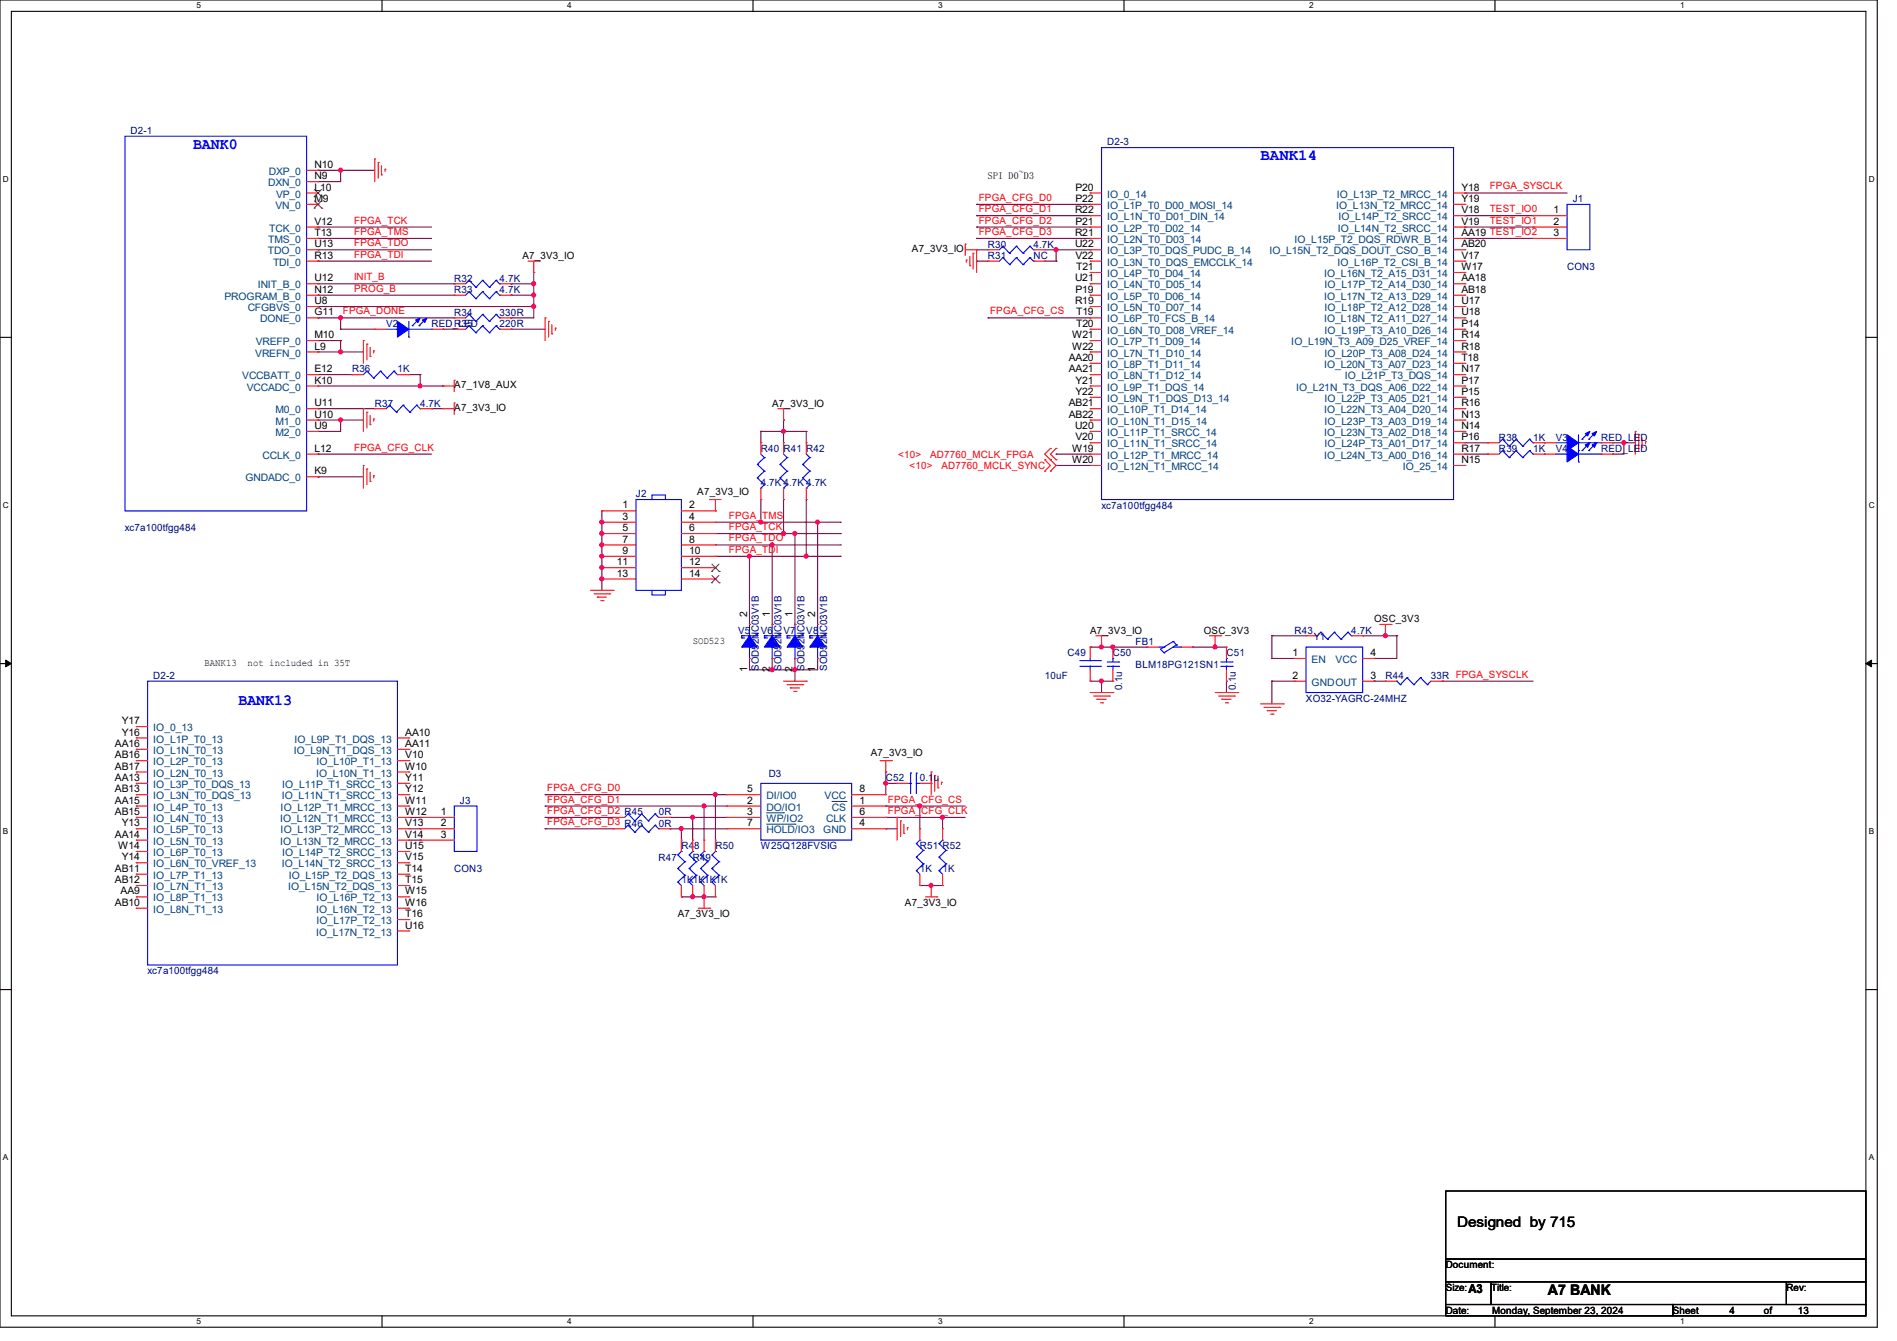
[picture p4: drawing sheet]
<svg xmlns="http://www.w3.org/2000/svg" width="297mm" height="210mm" viewBox="0 0 297 210" stroke-linecap="round" stroke-linejoin="round" font-family="sans-serif">
<path d="M0 0h293.9v207.9h-293.9zM1.8 1.8h290.3v204.3h-290.3z" fill="none" stroke="#000" stroke-width=".17"/>
<g fill="#fff">
<path d="M30.8 .2h.7v1.4h-.7z"/>
<path d="M30.8 206.2h.7v1.4h-.7z"/>
</g>
<path d="M59.8 0v1.8M59.8 206.1v1.8" fill="none" stroke="#000" stroke-width=".17"/>
<g fill="#fff">
<path d="M88.8 .2h.7v1.4h-.7z"/>
<path d="M88.8 206.2h.7v1.4h-.7z"/>
</g>
<path d="M117.9 0v1.8M117.9 206.1v1.8" fill="none" stroke="#000" stroke-width=".17"/>
<g fill="#fff">
<path d="M146.9 .2h.7v1.4h-.7z"/>
<path d="M146.9 206.2h.7v1.4h-.7z"/>
</g>
<path d="M176 0v1.8M176 206.1v1.8" fill="none" stroke="#000" stroke-width=".17"/>
<g fill="#fff">
<path d="M205 .2h.7v1.4h-.7z"/>
<path d="M205 206.2h.7v1.4h-.7z"/>
</g>
<path d="M234.1 0v1.8M234.1 206.1v1.8" fill="none" stroke="#000" stroke-width=".17"/>
<g fill="#fff">
<path d="M263.1 .2h.6v1.4h-.6z"/>
<path d="M263.1 206.2h.6v1.4h-.6z"/>
<path d="M.5 27.3h.9v1.4h-.9z"/>
<path d="M292.6 27.3h.9v1.4h-.9z"/>
<path d="M.5 78.4h.9v1.4h-.9z"/>
<path d="M292.6 78.4h.9v1.4h-.9z"/>
</g>
<path d="M0 52.8h1.8M292.1 52.8h1.8" fill="none" stroke="#000" stroke-width=".17"/>
<g fill="#fff">
<path d="M.5 129.5h.8v1.4h-.8z"/>
<path d="M292.6 129.5h.8v1.4h-.8z"/>
</g>
<path d="M0 103.9h1.8M292.1 103.9h1.8" fill="none" stroke="#000" stroke-width=".17"/>
<path d="M.9 103.4l.9 .5-.9 .5zM292.1 103.9l.9-.5v1z" fill="#000" stroke="#000" stroke-width=".16"/>
<g fill="#fff">
<path d="M.5 180.5h.8v1.4h-.8z"/>
<path d="M292.6 180.5h.8v1.4h-.8z"/>
</g>
<path d="M0 155h1.8M292.1 155h1.8M226.4 186.5h65.7v10.7h-65.7zM226.4 197.2h65.7v3.5h-65.7zM226.4 200.7h7.1v3.6h-7.1zM226.4 204.3h35.5v1.8h-35.5zM233.5 200.7h46.2v3.6h-46.2zM261.9 204.3h30.2v1.8h-30.2zM279.7 200.7h12.4v3.6h-12.4z" fill="none" stroke="#000" stroke-width=".17"/>
<g fill="none" stroke="#800040" stroke-width=".17">
<path d="M49.8 35.6h.1M49.8 37.3h.1M49.8 39.1h.1M49.8 26.7h.1M49.8 28.4h.1M49.8 35.6h17.8M49.8 37.3h17.8M49.8 39.1h17.8M49.8 26.7h8.9M53.3 26.7h.1M53.3 26.7v1.7h-3.5M152.9 39.1h.1"/>
<path d="M152.9 32h.1M152.9 33.8h.1M152.9 35.6h.1M152.9 37.3h.1M152.9 35.6h17.8M152.9 37.3h17.8M152.9 39.1h1.8M152.9 32h17.8M152.9 33.8h17.8M163.6 39.1h7.1M165.4 39.1h.1M165.4 39.1v1.8"/>
<path d="M170.7 39.1h.1M229.4 30.2h.1M229.4 33.8h.1M229.4 35.6h.1M229.4 37.3h.1M229.4 35.6h10.6M229.4 37.3h10.6M229.4 30.2h16M229.4 33.8h10.6M49.8 48h.1M49.8 49.8h.1M49.8 55.1h.1"/>
<path d="M49.8 53.3h.1M49.8 40.9h.1M49.8 46.2h.1M49.8 44.4h21.3M49.8 46.2h21.3M49.8 48h33.8M49.8 49.8h21.3M49.8 55.1h7.1M49.8 53.3h3.5M49.8 58.7h5.3M49.8 40.9h17.8M53.3 49.8h.1"/>
<path d="M53.3 51.6h.1M53.3 53.3h.1M53.3 55.1h.1M53.3 49.8v1.8M53.3 53.3v1.8M53.3 51.6h5.4M55.1 58.7h.1M64 58.7h1.8M65.8 58.7h.1M65.8 58.7v1.8M69.3 51.6h.1M69.3 51.6h1.8"/>
<path d="M71.1 44.4h.1M80 44.4h.1M80 46.2h.1M80 49.8h.1M80 51.6h.1M80 44.4h3.6M80 46.2h3.6M80 51.6h5.3M83.6 42.7h.1M83.6 44.4h.1M83.6 46.2h.1M83.6 48h.1"/>
<path d="M83.6 42.7v7.1h-3.6M152.9 40.9h.1M152.9 40.9h1.8M154.7 49.8h.1M154.7 49.8h16M163.6 40.9h1.8M165.4 40.9h.1M49.8 67.6h.1M49.8 65.8h.1M49.8 74.7h.1M49.8 71.1h.1M49.8 64h.1"/>
<path d="M49.8 64h8.9M49.8 60.5h19.5M49.8 65.8h7.1M49.8 74.7h7.1M49.8 71.1h17.8M53.3 65.8h.1M53.3 65.8v1.8h-3.5M65.8 60.5h.1M67.6 64h.1M67.6 64h1.7M69.3 60.5h.1M119.1 67.6h.1"/>
<path d="M119.1 67.6h7.1M119.1 67.6v1.7M119.1 78.2v3.6M122.7 67.6h.1M122.7 65.8h.1M122.7 65.8v3.5M122.7 78.2v5.4M126.2 67.6h.1M126.2 67.6v1.7M126.2 78.2v8.9M165.4 71.1h.1M165.4 72.9h.1"/>
<path d="M165.4 71.1h5.3M165.4 72.9h5.3M229.4 71.1h3.5M229.4 69.3h3.5M232.9 71.1h.1M232.9 69.3h.1M252.5 69.3h.1M252.5 71.1h.1M252.5 69.3h3.5M254.3 69.3h.1M254.3 69.3v1.8h-1.8M94.2 80h.1"/>
<path d="M94.2 81.8h.1M94.2 83.6h.1M94.2 85.3h.1M94.2 87.1h.1M94.2 88.9h.1M94.2 90.7h.1M94.2 80v12.5M112 87.1h19.6M112 83.6h19.6M112 81.8h19.6M112 85.3h19.6M117.3 87.1h.1"/>
<path d="M117.3 87.1v10.7M119.1 81.8h.1M120.9 85.3h.1M120.9 85.3v12.5M122.7 83.6h.1M124.5 83.6h.1M124.5 83.6v14.2M126.2 87.1h.1M128 81.8h.1M128 81.8v16M131.6 83.6h.1M131.6 81.8h.1"/>
<path d="M131.6 85.3h.1M131.6 87.1h.1M199.1 99.6h.1M199.1 99.6h5.4M199.1 99.6v3.5M213.4 99.6h.1M213.4 99.6h5.3M216.9 99.6h.1M218.7 99.6h.1M218.7 99.6v3.5h-3.6M117.3 103.1h.1M117.3 104.9h.1"/>
<path d="M117.3 103.1v1.8M120.9 103.1h.1M120.9 104.9h.1M120.9 103.1v1.8M124.5 103.1h.1M124.5 104.9h.1M124.5 103.1v3.6M128 103.1h.1M128 103.1v1.8h-10.7M170.7 106.7h.1M170.7 101.3h.1M170.7 106.7h3.5"/>
<path d="M170.7 101.3h8.9M172.5 101.3h.1M172.5 106.7h.1M172.5 106.7v1.8M174.2 101.3h.1M186.7 101.3h.1M186.7 101.3h5.3M190.2 101.3h.1M192 106.7h.1M192 106.7v1.8M199.1 103.1h.1M199.1 106.7h.1"/>
<path d="M199.1 106.7h3.6M199.1 106.7v3.5M199.1 103.1h3.6M215.1 106.7h.1M215.1 103.1h.1M215.1 106.7h1.8M225.8 106.7h.1M225.8 106.7h14.2M64 129.8h1.8M64 128h1.8M64 131.6h1.8M65.8 128h.1"/>
<path d="M65.8 129.8h.1M65.8 131.6h.1M85.3 128h.1M85.3 129.8h.1M85.3 124.5h.1M85.3 126.2h.1M85.3 129.8h10.7M85.3 128h10.7M85.3 124.5h28.5M85.3 126.2h28.5M104.9 129.8h.1M104.9 128h.1"/>
<path d="M104.9 129.8h8.9M104.9 128h8.9M106.7 129.8h.1M106.7 129.8v1.8M108.5 128h.1M108.5 128v3.6M110.2 126.2h.1M110.2 126.2v5.4M112 124.5h.1M112 124.5v7.1M138.7 120.9h.1M138.7 122.7h.1"/>
<path d="M138.7 128h.1M138.7 126.2h.1M138.7 129.8h.1M138.7 129.8h1.8M138.7 128h12.4M138.7 126.2h12.4M138.7 120.9v3.6M138.7 122.7h1.8M144 138.7h.1M144 126.2h.1M144 138.7h3.6M144 126.2v3.6"/>
<path d="M145.8 138.7h.1M147.6 128h.1M147.6 128v1.8M106.7 140.5h.1M106.7 140.5h5.3M108.5 140.5h.1M110.2 140.5h.1"/>
</g>
<g fill="#f0f" stroke="#f0f" stroke-width=".17">
<circle cx="83.5" cy="48" r=".32"/>
<circle cx="83.5" cy="44.4" r=".32"/>
<circle cx="83.5" cy="46.2" r=".32"/>
<circle cx="53.3" cy="65.8" r=".32"/>
<circle cx="53.3" cy="55.1" r=".32"/>
<circle cx="53.3" cy="49.8" r=".32"/>
<circle cx="65.8" cy="60.4" r=".32"/>
<circle cx="53.3" cy="26.6" r=".32"/>
<circle cx="117.3" cy="87.1" r=".32"/>
<circle cx="124.4" cy="83.5" r=".32"/>
<circle cx="128" cy="81.8" r=".32"/>
<circle cx="122.7" cy="67.5" r=".32"/>
<circle cx="122.7" cy="83.5" r=".32"/>
<circle cx="120.9" cy="85.3" r=".32"/>
<circle cx="119.1" cy="81.8" r=".32"/>
<circle cx="126.2" cy="87.1" r=".32"/>
<circle cx="94.2" cy="81.8" r=".32"/>
<circle cx="94.2" cy="85.3" r=".32"/>
<circle cx="94.2" cy="83.5" r=".32"/>
<circle cx="94.2" cy="88.9" r=".32"/>
<circle cx="94.2" cy="87.1" r=".32"/>
<circle cx="94.2" cy="90.7" r=".32"/>
<circle cx="124.4" cy="104.9" r=".32"/>
<circle cx="120.9" cy="104.9" r=".32"/>
<circle cx="106.7" cy="129.8" r=".32"/>
<circle cx="110.2" cy="140.4" r=".32"/>
<circle cx="147.6" cy="128" r=".32"/>
<circle cx="108.4" cy="140.4" r=".32"/>
<circle cx="112" cy="124.4" r=".32"/>
<circle cx="145.8" cy="138.7" r=".32"/>
<circle cx="108.4" cy="128" r=".32"/>
<circle cx="144" cy="126.2" r=".32"/>
<circle cx="138.7" cy="122.7" r=".32"/>
<circle cx="110.2" cy="126.2" r=".32"/>
<circle cx="172.4" cy="106.7" r=".32"/>
<circle cx="174.2" cy="101.3" r=".32"/>
<circle cx="172.4" cy="101.3" r=".32"/>
<circle cx="190.2" cy="101.3" r=".32"/>
<circle cx="216.9" cy="99.5" r=".32"/>
<circle cx="254.2" cy="69.3" r=".32"/>
<circle cx="165.3" cy="39.1" r=".32"/>
</g>
<g fill="none" stroke="#f00" stroke-width=".17">
<path d="M48 39.1h1.8M48 30.2h1.8M48 32h1.8M48 35.6h1.8M48 37.3h1.8M48 26.7h1.8M48 28.4h1.8M49.8 35.6h.1M49.8 32h.1M49.8 26.7h.1M49.8 30.2h.1M49.8 28.4h.1"/>
<path d="M49.8 39.1h.1M49.8 37.3h.1M58.7 24.9h.1M58.7 24.9v3.5M59.2 25.4h.1M59.2 25.4v2.5M59.7 27.4h.1M59.7 26v1.4M60.3 26.5h.1M60.3 26.5v.3M151.1 38.2h.1M151.1 39.1h1.8"/>
<path d="M151.1 38.2v1.8M152.4 39.7h.1M152.4 39.7v2.4M152.9 39.1h.1M152.9 39.1v3.6M154.7 39.1h.1M154.7 39.1h1.8M161.8 39.1h1.8M163.6 39.1h.1M170.7 30.2h.1M170.7 32h.1M170.7 33.8h.1"/>
<path d="M170.7 35.6h.1M170.7 37.3h.1M170.7 39.1h.1M170.7 39.1h1.8M170.7 30.2h1.8M170.7 32h1.8M170.7 33.8h1.8M170.7 35.6h1.8M170.7 37.3h1.8M227.6 39.1h1.8M227.6 30.2h1.8M227.6 32h1.8"/>
<path d="M227.6 33.8h1.8M227.6 35.6h1.8M227.6 37.3h1.8M229.4 30.2h.1M229.4 32h.1M229.4 33.8h.1M229.4 35.6h.1M229.4 37.3h.1M229.4 39.1h.1M240 33.8h.1M240 35.6h.1M240 37.3h.1"/>
<path d="M240 33.8h5.4M240 35.6h5.4M240 37.3h5.4M48 40.9h1.8M48 49.8h1.8M48 44.4h1.8M48 46.2h1.8M48 48h1.8M48 53.3h1.8M48 55.1h1.8M48 58.7h1.8M49.8 49.8h.1"/>
<path d="M49.8 58.7h.1M49.8 53.3h.1M49.8 55.1h.1M49.8 40.9h.1M49.8 44.4h.1M49.8 46.2h.1M49.8 48h.1M55.1 58.7h.1M55.1 58.7h1.8M56.9 53.3h.1M56.9 53.3v3.6M57.4 53.9h.1"/>
<path d="M57.4 53.9v2.4M58 55.8h.1M58 54.4v1.4M58.5 54.9h.1M58.5 54.9v.4M58.7 51.6h.1M58.7 51.6h1.8M62.2 58.7h1.8M64 58.7h.1M67.6 51.6h1.7M69.3 51.6h.1M71.1 59.6h.1"/>
<path d="M71.1 49.8h.1M71.1 51.6h.1M71.1 46.2h.1M71.1 44.4h.1M71.1 59.6v1.7M71.1 49.8h1.8M71.1 51.6h1.8M71.1 44.4h1.8M71.1 46.2h1.8M78.2 49.8h1.8M78.2 51.6h1.8M78.2 44.4h1.8"/>
<path d="M78.2 46.2h1.8M80 49.8h.1M80 51.6h.1M80 46.2h.1M80 44.4h.1M82.7 40.9h1.8M83.6 42.7h.1M83.6 40.9v1.8M84.5 40.9h.1M85.3 49.8h.1M85.3 49.8v3.5M85.9 50.3h.1"/>
<path d="M85.9 50.3v2.5M86.4 52.3h.1M86.4 50.8v1.5M87 51.4h.1M87 51.4v.3M151.3 40.7h.1M151.3 40.7v.4M151.8 41.6h.1M151.8 40.2v1.4M154.7 40.9h.1M154.7 40.9h1.8M161.8 40.9h1.8"/>
<path d="M163.6 40.9h.1M170.7 40.9h.1M170.7 42.7h.1M170.7 44.4h.1M170.7 46.2h.1M170.7 48h.1M170.7 49.8h.1M170.7 51.6h.1M170.7 53.3h.1M170.7 55.1h.1M170.7 56.9h.1M170.7 58.7h.1"/>
<path d="M170.7 40.9h1.8M170.7 49.8h1.8M170.7 51.6h1.8M170.7 42.7h1.8M170.7 44.4h1.8M170.7 46.2h1.8M170.7 48h1.8M170.7 53.3h1.8M170.7 55.1h1.8M170.7 56.9h1.8M170.7 58.7h1.8M227.6 40.9h1.8"/>
<path d="M227.6 49.8h1.8M227.6 51.6h1.8M227.6 42.7h1.8M227.6 44.4h1.8M227.6 46.2h1.8M227.6 48h1.8M227.6 53.3h1.8M227.6 55.1h1.8M227.6 56.9h1.8M227.6 58.7h1.8M229.4 40.9h.1M229.4 42.7h.1"/>
<path d="M229.4 44.4h.1M229.4 46.2h.1M229.4 48h.1M229.4 49.8h.1M229.4 51.6h.1M229.4 53.3h.1M229.4 55.1h.1M229.4 56.9h.1M229.4 58.7h.1M48 60.5h1.8M48 64h1.8M48 71.1h1.8"/>
<path d="M48 65.8h1.8M48 67.6h1.8M48 74.7h1.8M49.8 74.7h.1M49.8 60.5h.1M49.8 71.1h.1M49.8 65.8h.1M49.8 64h.1M49.8 67.6h.1M56.9 64h.1M56.9 72.9h.1M56.9 64v3.6"/>
<path d="M56.9 72.9v3.6M57.4 64.6h.1M57.4 73.4h.1M57.4 64.6v2.4M57.4 73.4v2.5M58 66.5h.1M58 75.4h.1M58 65.1v1.4M58 74v1.4M58.5 65.6h.1M58.5 74.5h.1M58.5 65.6v.4"/>
<path d="M58.5 74.5v.3M58.7 64h.1M58.7 64h1.8M65.8 64h1.8M67.6 64h.1M69.3 60.5h.1M69.3 64h.1M69.3 60.5h1.8M69.3 64h1.8M71.1 63.1h.1M71.1 63.1v1.8M111.1 78.2h.1"/>
<path d="M111.1 78.2h1.8M112 78.2v1.8M119.1 69.3h.1M119.1 78.2h.1M119.1 69.3v1.8M119.1 76.5v1.7M121.8 64h1.8M122.7 65.8h.1M122.7 69.3h.1M122.7 78.2h.1M122.7 64v1.8M122.7 69.3v1.8"/>
<path d="M122.7 76.5v1.7M123.6 64h.1M126.2 69.3h.1M126.2 78.2h.1M126.2 69.3v1.8M126.2 76.5v1.7M163.6 73.8h.1M163.6 72h.1M163.6 72l.9 .9-.9 .9M164.5 72h.1M164.5 70.2h.1M164.5 73.8h.1"/>
<path d="M164.5 70.2l-.9 .9 1.8 1.8-.9 .9M165.4 72h.1M165.4 70.2h.1M165.4 70.2l-.9 .9 .9 .9M170.7 60.5h.1M170.7 62.2h.1M170.7 64h.1M170.7 65.8h.1M170.7 67.6h.1M170.7 69.3h.1M170.7 71.1h.1M170.7 72.9h.1"/>
<path d="M170.7 60.5h1.8M170.7 64h1.8M170.7 69.3h1.8M170.7 71.1h1.8M170.7 62.2h1.8M170.7 65.8h1.8M170.7 67.6h1.8M170.7 72.9h1.8M227.6 60.5h1.8M227.6 64h1.8M227.6 69.3h1.8M227.6 71.1h1.8"/>
<path d="M227.6 62.2h1.8M227.6 65.8h1.8M227.6 67.6h1.8M227.6 72.9h1.8M229.4 60.5h.1M229.4 62.2h.1M229.4 64h.1M229.4 65.8h.1M229.4 67.6h.1M229.4 69.3h.1M229.4 71.1h.1M229.4 72.9h.1"/>
<path d="M232.9 69.3h.1M232.9 71.1h.1M232.9 69.3h1.8M232.9 71.1h1.8M240 69.3h3.6M240 71.1h3.6M241.8 69.3h.1M241.8 71.1h.1M250.7 69.3h1.8M250.7 71.1h1.8M252.5 71.1h.1M252.5 69.3h.1"/>
<path d="M256 67.6h.1M256 67.6v3.5M256.6 68.1h.1M256.6 68.1v2.5M257.1 70.1h.1M257.1 68.6v1.5M257.6 69.2h.1M257.6 69.2v.3M92.5 92.5h3.5M93 93h2.5M93.5 93.5h.1M93.5 93.5h1.5"/>
<path d="M94.1 94.1h.3M94.2 80h.1M94.2 81.8h.1M94.2 83.6h.1M94.2 85.3h.1M94.2 87.1h.1M94.2 88.9h.1M94.2 90.7h.1M94.2 80h5.4M94.2 81.8h5.4M94.2 83.6h5.4M94.2 85.3h5.4"/>
<path d="M94.2 87.1h5.4M94.2 88.9h5.4M94.2 90.7h5.4M94.4 94.1h.1M95.5 93h.1M96 92.5h.1M106.7 80h5.3M106.7 81.8h5.3M106.7 83.6h5.3M106.7 85.3h5.3M106.7 87.1h5.3M106.7 88.9h5.3"/>
<path d="M106.7 90.7h5.3M112 80h.1M112 81.8h.1M112 83.6h.1M112 85.3h.1M112 87.1h.1M112 88.9h.1M112 90.7h.1M117.3 97.8h.1M120.9 97.8h.1M124.5 97.8h.1M128 97.8h.1"/>
<path d="M171.6 99.6h1.8M172.5 99.6v1.7M173.4 99.6h.1M189.4 99.6h1.7M190.2 99.6v1.7M191.1 99.6h.1M204.5 99.6h.1M204.5 99.6h1.7M211.6 99.6h1.8M213.4 99.6h.1M216 97.8h1.8M216.9 99.6h.1"/>
<path d="M216.9 97.8v1.8M217.8 97.8h.1M21.3 113.8h.1M21.3 115.6h.1M21.3 117.3h.1M21.3 119.1h.1M21.3 119.1h1.8M21.3 113.8h1.8M21.3 115.6h1.8M21.3 117.3h1.8M62.2 119.1h1.8M62.2 115.6h1.8"/>
<path d="M62.2 117.3h1.8M64 115.6h.1M64 117.3h.1M64 119.1h.1M117.3 103.1h.1M120.9 103.1h.1M122.7 106.7h3.5M123.2 107.2h2.5M123.7 107.7h.1M123.7 107.7h1.5M124.3 108.3h.3M124.5 103.1h.1"/>
<path d="M124.6 108.3h.1M125.7 107.2h.1M126.2 106.7h.1M128 103.1h.1M137.8 119.1h1.8M138.7 119.1v1.8M139.6 119.1h.1M170.7 101.3h.1M170.7 106.7h.1M170.7 108.5h3.5M170.7 101.3v1.8M170.7 104.9v1.8"/>
<path d="M171.2 109h2.5M171.7 109.5h.1M171.7 109.5h1.5M172.3 110.1h.3M172.5 101.3h.1M172.6 110.1h.1M173.7 109h.1M174.2 108.5h.1M174.2 106.7h.1M174.2 101.3h.1M174.2 101.3v1.8M174.2 104.9v1.8"/>
<path d="M179.6 101.3h.1M179.6 101.3h1.8M184.9 101.3h1.8M186.7 101.3h.1M190.2 101.3h.1M190.2 108.5h3.6M190.8 109h2.5M191.3 109.5h.1M191.3 109.5h1.4M191.9 110.1h.3M192 106.7h.1M192 101.3h.1"/>
<path d="M192 101.3v1.8M192 104.9v1.8M192.2 110.1h.1M193.3 109h.1M193.8 108.5h.1M197.4 110.2h3.5M197.9 110.8h2.5M198.4 111.3h.1M198.4 111.3h1.5M199 111.8h.3M199.3 111.8h.1M200.4 110.8h.1"/>
<path d="M200.9 110.2h.1M202.7 103.1h.1M202.7 106.7h.1M202.7 106.7h1.8M202.7 103.1h1.8M213.4 106.7h1.7M213.4 103.1h1.7M215.1 106.7h.1M215.1 103.1h.1M216.9 106.7h.1M216.9 106.7h1.8M224 106.7h1.8"/>
<path d="M225.8 106.7h.1M21.3 120.9h.1M21.3 122.7h.1M21.3 124.5h.1M21.3 126.2h.1M21.3 128h.1M21.3 129.8h.1M21.3 131.6h.1M21.3 133.3h.1M21.3 135.1h.1M21.3 136.9h.1M21.3 138.7h.1"/>
<path d="M21.3 126.2h1.8M21.3 128h1.8M21.3 129.8h1.8M21.3 124.5h1.8M21.3 122.7h1.8M21.3 120.9h1.8M21.3 131.6h1.8M21.3 133.3h1.8M21.3 135.1h1.8M21.3 136.9h1.8M21.3 138.7h1.8M62.2 126.2h1.8"/>
<path d="M62.2 128h1.8M62.2 129.8h1.8M62.2 124.5h1.8M62.2 122.7h1.8M62.2 120.9h1.8M62.2 131.6h1.8M62.2 133.3h1.8M62.2 135.1h1.8M62.2 136.9h1.8M62.2 138.7h1.8M64 120.9h.1M64 122.7h.1"/>
<path d="M64 124.5h.1M64 126.2h.1M64 128h.1M64 129.8h.1M64 131.6h.1M64 133.3h.1M64 135.1h.1M64 136.9h.1M64 138.7h.1M65.8 128h.1M65.8 129.8h.1M65.8 131.6h.1"/>
<path d="M65.8 128h5.3M65.8 129.8h5.3M65.8 131.6h5.3M96 129.8h.1M96 128h.1M96 128h1.8M96 129.8h1.8M103.1 128h1.8M103.1 129.8h1.8M104.9 129.8h.1M104.9 128h.1M106.7 131.6h.1"/>
<path d="M106.7 131.6v1.7M106.7 138.7v1.8M108.5 131.6h.1M108.5 131.6v1.7M108.5 138.7v1.8M110.2 131.6h.1M110.2 131.6v1.7M110.2 138.7v3.5M112 131.6h.1M112 131.6v1.7M112 138.7v1.8M113.8 126.2h.1"/>
<path d="M113.8 128h.1M113.8 124.5h.1M113.8 129.8h.1M113.8 126.2h5.3M113.8 128h5.3M113.8 129.8h5.3M113.8 124.5h5.3M133.3 126.2h5.4M133.3 128h5.4M133.3 129.8h5.4M133.3 124.5h5.4M138.7 120.9h.1"/>
<path d="M138.7 126.2h.1M138.7 129.8h.1M138.7 128h.1M138.7 124.5h.1M140.5 128h.1M140.5 122.7h.1M140.5 128v3.6M140.5 122.7h1.7M141 128.6h.1M141 128.6v2.4M141.5 130.5h.1M141.5 129.1v1.4"/>
<path d="M142.1 129.6h.1M142.1 129.6v.4M144 138.7h.1M144 129.8h.1M144 129.8v1.8M144 136.9v1.8M144 122.7h1.8M145.8 138.7h.1M145.8 120.9h.1M145.8 122.7h.1M145.8 120.9v3.6M145.8 138.7v1.8"/>
<path d="M146.3 121.5h.1M146.3 121.5v2.4M146.9 123.4h.1M146.9 122v1.4M147.4 122.5h.1M147.4 122.5v.4M147.6 138.7h.1M147.6 129.8h.1M147.6 129.8v1.8M147.6 136.9v1.8M21.3 140.5h.1M21.3 142.2h.1"/>
<path d="M21.3 142.2h1.8M21.3 140.5h1.8M62.2 142.2h1.8M62.2 140.5h1.8M62.2 144h1.8M62.2 145.8h1.8M64 140.5h.1M64 142.2h.1M64 144h.1M64 145.8h.1M106.7 140.5h.1M108.5 140.5h.1"/>
<path d="M109.3 142.2h1.8M110.2 140.5h.1M111.1 142.2h.1M112 140.5h.1M144.9 140.5h1.8M146.7 140.5h.1"/>
</g>
<g fill="none" stroke="#00f" stroke-width=".17">
<path d="M19.6 21.3h28.4v58.7h-28.4zM157 38.6h.1M157 38.6l-.5 .5M157 38.6l1.1 1.1M158.1 39.7h.1M159.1 38.6h.1M159.1 38.6l-1 1.1M159.1 38.6l1.1 1.1M160.2 39.7h.1M161.2 38.6h.1M161.2 38.6l-1 1.1M161.2 38.6l.6 .5"/>
<path d="M161.8 39.1h.1M172.5 23.1h55.1v55.1h-55.1zM245.4 32h3.5v7.1h-3.5zM57.4 58.1h.1M57.4 58.1l-.5 .6M57.4 58.1l1.1 1.1M58.5 59.2h.1M59.6 58.1h.1M59.6 58.1l-1.1 1.1M59.6 58.1l1 1.1M60.5 51.6h1.7M60.6 59.2h.1"/>
<path d="M61.7 58.1h.1M61.7 58.1l-1.1 1.1M61.7 58.1l.5 .6M62.2 58.7h.1M62.2 51.6h.1M64 52.8h.1M64 50.3v2.5M64 51.6h3.6M64.6 51h.1M65.6 51h.1M65.6 50l-1 1M66.7 50l-1.1 1"/>
<path d="M67.6 51.6h.1M73.4 49.2h.1M73.4 51h.1M73.4 45.7h.1M73.4 43.9h.1M73.4 49.2l-.5 .6M73.4 49.2l1.1 1.1M73.4 51l-.5 .6M73.4 51l1.1 1.1M73.4 45.7l-.5 .5M73.4 45.7l1.1 1.1M73.4 43.9l-.5 .5"/>
<path d="M73.4 43.9l1.1 1.1M74.5 50.3h.1M74.5 52.1h.1M74.5 46.8h.1M74.5 45h.1M75.6 49.2h.1M75.6 51h.1M75.6 45.7h.1M75.6 43.9h.1M75.6 49.2l-1.1 1.1M75.6 49.2l1 1.1M75.6 51l-1.1 1.1"/>
<path d="M75.6 51l1 1.1M75.6 45.7l-1.1 1.1M75.6 45.7l1 1.1M75.6 43.9l-1.1 1.1M75.6 43.9l1 1.1M76.6 50.3h.1M76.6 52.1h.1M76.6 46.8h.1M76.6 45h.1M77.7 49.2h.1M77.7 51h.1M77.7 45.7h.1"/>
<path d="M77.7 43.9h.1M77.7 49.2l-1.1 1.1M77.7 49.2l.5 .6M77.7 51l-1.1 1.1M77.7 51l.5 .6M77.7 45.7l-1.1 1.1M77.7 45.7l.5 .5M77.7 43.9l-1.1 1.1M77.7 43.9l.5 .5M78.2 49.8h.1M78.2 51.6h.1M78.2 46.2h.1"/>
<path d="M78.2 44.4h.1M157 40.3h.1M157 40.3l-.5 .6M157 40.3l1.1 1.1M158.1 41.4h.1M159.1 40.3h.1M159.1 40.3l-1 1.1M159.1 40.3l1.1 1.1M160.2 41.4h.1M161.2 40.3h.1M161.2 40.3l-1 1.1M161.2 40.3l.6 .6"/>
<path d="M161.8 40.9h.1M61 63.5h.1M61 63.5l-.5 .5M61 63.5l1.1 1.1M62.1 64.6h.1M63.1 63.5h.1M63.1 63.5l-1 1.1M63.1 63.5l1.1 1.1M64.2 64.6h.1M65.2 63.5h.1M65.2 63.5l-1 1.1M65.2 63.5l.6 .5"/>
<path d="M65.8 64h.1M99.6 78.2h7.1v14.3h-7.1zM102.1 78.2v-.7h2.1v.7M118.6 72.7h.1M118.6 74.8h.1M118.6 72.7l1.1 1.1M118.6 74.8l1.1 1.1M119.1 76.5h.1M119.1 71.1l.6 .6M119.7 71.7h.1M119.7 73.8h.1M119.7 75.9h.1"/>
<path d="M119.7 71.7l-1.1 1M119.7 73.8l-1.1 1M119.7 75.9l-.6 .6M122.1 72.7h.1M122.1 74.8h.1M122.1 72.7l1.1 1.1M122.1 74.8l1.1 1.1M122.7 76.5h.1M122.7 71.1l.5 .6M123.2 71.7h.1M123.2 73.8h.1M123.2 75.9h.1"/>
<path d="M123.2 71.7l-1.1 1M123.2 73.8l-1.1 1M123.2 75.9l-.5 .6M125.7 72.7h.1M125.7 74.8h.1M125.7 72.7l1.1 1.1M125.7 74.8l1.1 1.1M126.2 76.5h.1M126.2 71.1l.6 .6M126.8 71.7h.1M126.8 73.8h.1M126.8 75.9h.1"/>
<path d="M126.8 71.7l-1.1 1M126.8 73.8l-1.1 1M126.8 75.9l-.6 .6M235.2 68.8h.1M235.2 70.6h.1M235.2 68.8l-.5 .5M235.2 68.8l1.1 1.1M235.2 70.6l-.5 .5M235.2 70.6l1.1 1.1M236.3 69.9h.1M236.3 71.7h.1M237.4 68.8h.1"/>
<path d="M237.4 70.6h.1M237.4 68.8l-1.1 1.1M237.4 68.8l1 1.1M237.4 70.6l-1.1 1.1M237.4 70.6l1 1.1M238.4 69.9h.1M238.4 71.7h.1M239.5 68.8h.1M239.5 70.6h.1M239.5 68.8l-1.1 1.1M239.5 68.8l.5 .5M239.5 70.6l-1.1 1.1"/>
<path d="M239.5 70.6l.5 .5M240 69.3h.1M240 71.1h.1M243.6 71.1h1.8M243.6 69.3h1.8M245.4 71.1h.1M245.4 69.3h.1M247.1 72.3h.1M247.1 70.6h.1M247.1 68.1v4.2M247.1 71.1h3.6M247.1 69.3h3.6"/>
<path d="M247.7 70.6h.1M247.7 68.8h.1M248.8 70.6h.1M248.8 68.8h.1M248.8 69.5l-1.1 1.1M248.8 67.7l-1.1 1.1M249.8 69.5l-1 1.1M249.8 67.7l-1 1.1M250.7 71.1h.1M250.7 69.3h.1M102.1 92.5v.7h2.1v-.7M116.1 99.6h.1"/>
<path d="M116.1 99.9h.1M116.1 99.6h2.5M116.1 99.9h.4M116.1 99.6v.3M116.5 99.9h.1M117.3 97.8h.1M117.3 97.8v1.8M118.2 99.6h.1M118.2 99.2h.1M118.2 99.2h.4M118.6 99.6h.1M118.6 99.2h.1"/>
<path d="M118.6 99.2v.4M119.7 99.6h.1M119.7 99.9h.1M119.7 99.6h2.4M119.7 99.9h.3M119.7 99.6v.3M120 99.9h.1M120.9 97.8h.1M120.9 97.8v1.8M121.8 99.6h.1M121.8 99.2h.1M121.8 99.2h.3"/>
<path d="M122.1 99.6h.1M122.1 99.2h.1M122.1 99.2v.4M123.2 99.6h.1M123.2 99.9h.1M123.2 99.6h2.5M123.2 99.9h.4M123.2 99.6v.3M123.6 99.9h.1M124.5 97.8h.1M124.5 97.8v1.8M125.3 99.6h.1"/>
<path d="M125.3 99.2h.1M125.3 99.2h.4M125.7 99.6h.1M125.7 99.2h.1M125.7 99.2v.4M126.8 99.6h.1M126.8 99.9h.1M126.8 99.6h2.4M126.8 99.6v.3M126.8 99.9h.3M127.1 99.9h.1M128 97.8h.1"/>
<path d="M128 97.8v1.8M128.9 99.6h.1M128.9 99.2h.1M128.9 99.2h.3M129.2 99.6h.1M129.2 99.2h.1M129.2 99.2v.4M206.8 99h.1M206.8 99l-.6 .6M206.8 99l1.1 1.1M208.9 99h.1M208.9 99l-1 1.1"/>
<path d="M208.9 99l1.1 1.1M211 99h.1M211 99l-1 1.1M211 99l.6 .6M211.6 99.6h.1M23.1 106.7h39.1v44.4h-39.1zM117.3 101.3h.1M117.3 101.3v1.8M120.9 101.3h.1M120.9 101.3v1.8M124.5 101.3h.1M124.5 101.3v1.8"/>
<path d="M128 101.3h.1M128 101.3v1.8M169.1 104.4h3.2M169.1 103.5h3.2M170.7 103.5h.1M170.7 104.4h.1M170.7 103.1v.4M170.7 104.4v.5M172.3 104.4h.1M172.3 103.5h.1M173.4 104.4h1.7M173.4 103.7h1.7"/>
<path d="M174.2 103.1h.1M174.2 104.4h.1M174.2 103.1v.6M174.2 104.4v.5M175.1 104.4h.1M175.1 103.7h.1M181.4 101.3h.8M182.2 102.2h.1M182.2 101.3h.1M183.7 100.5h.1M183.7 100.5l-2 1.2 .5 .5M183.7 100.5l.5 .5"/>
<path d="M183.7 101.3h1.2M184.2 101h.1M184.2 101l-2 1.2M184.9 101.3h.1M191.1 104.4h1.8M191.1 103.7h1.8M192 103.1h.1M192 104.4h.1M192 103.1v.6M192 104.4v.5M192.9 104.4h.1M192.9 103.7h.1"/>
<path d="M204.5 101.3h8.9v7.2h-8.9zM207.9 100.1h.1M210 100.1h.1M218.7 106.7h.1M218.7 106.7l.5 .5M219.2 107.2h.1M220.3 106.1h.1M220.3 106.1l1.1 1.1M220.3 106.1l-1.1 1.1M221.4 107.2h.1M222.4 106.1h.1M222.4 106.1l1.1 1.1"/>
<path d="M222.4 106.1l-1 1.1M223.5 107.2h.1M224 106.7l-.5 .5M71.1 126.2h3.6v7.1h-3.6zM98.3 129.2h.1M98.3 127.5h.1M98.3 129.2l-.5 .6M98.3 129.2l1.1 1.1M98.3 127.5l-.5 .5M98.3 127.5l1.1 1.1M99.4 130.3h.1M99.4 128.6h.1"/>
<path d="M100.5 129.2h.1M100.5 127.5h.1M100.5 129.2l-1.1 1.1M100.5 129.2l1 1.1M100.5 127.5l-1.1 1.1M100.5 127.5l1 1.1M101.5 130.3h.1M101.5 128.6h.1M102.6 129.2h.1M102.6 127.5h.1M102.6 129.2l.5 .6M102.6 129.2l-1.1 1.1"/>
<path d="M102.6 127.5l-1.1 1.1M102.6 127.5l.5 .5M103.1 129.8h.1M103.1 128h.1M106.1 138.1h.1M106.1 136h.1M106.1 133.9h.1M106.1 138.1l.6 .6M106.1 136l1.1 1.1M106.1 133.9l1.1 1.1M106.7 133.3h.1M106.7 133.3l-.6 .6"/>
<path d="M107.2 137.1h.1M107.2 135h.1M107.2 137.1l-1.1 1M107.2 135l-1.1 1M107.9 138.1h.1M107.9 136h.1M107.9 133.9h.1M107.9 138.1l.6 .6M107.9 136l1.1 1.1M107.9 133.9l1.1 1.1M108.5 133.3h.1M108.5 133.3l-.6 .6"/>
<path d="M109 137.1h.1M109 135h.1M109 137.1l-1.1 1M109 135l-1.1 1M109.7 138.1h.1M109.7 136h.1M109.7 133.9h.1M109.7 138.1l.5 .6M109.7 136l1.1 1.1M109.7 133.9l1.1 1.1M110.2 133.3h.1M110.2 133.3l-.5 .6"/>
<path d="M110.8 137.1h.1M110.8 135h.1M110.8 137.1l-1.1 1M110.8 135l-1.1 1M111.5 138.1h.1M111.5 136h.1M111.5 133.9h.1M111.5 138.1l.5 .6M111.5 136l1.1 1.1M111.5 133.9l1.1 1.1M112 133.3h.1M112 133.3l-.5 .6"/>
<path d="M112.6 137.1h.1M112.6 135h.1M112.6 137.1l-1.1 1M112.6 135l-1.1 1M119.1 122.7h14.2v8.9h-14.2zM142.2 122.7h.4M142.6 122.7h.1M142.6 121.1h.1M142.6 121.1v3.2M143.5 136.4h.1M143.5 134.2h.1M143.5 132.1h.1"/>
<path d="M143.5 121.1h.1M143.5 122.7h.1M143.5 136.4l.5 .5M143.5 134.2l1.1 1.1M143.5 132.1l1.1 1.1M143.5 122.7h.5M143.5 121.1v3.2M144 131.6h.1M144 131.6l-.5 .5M144.6 135.3h.1M144.6 133.2h.1M144.6 135.3l-1.1 1.1"/>
<path d="M144.6 133.2l-1.1 1M147 136.4h.1M147 134.2h.1M147 132.1h.1M147 136.4l.6 .5M147 134.2l1.1 1.1M147 132.1l1.1 1.1M147.6 131.6h.1M147.6 131.6l-.6 .5M148.1 135.3h.1M148.1 133.2h.1M148.1 135.3l-1.1 1.1"/>
<path d="M148.1 133.2l-1.1 1"/>
</g>
<path d="M120 127.3h2.7M120 129.1h4.5M122.7 127.3h.1M124.5 129.1h.1M130.3 125.5h2.2M132.5 125.5h.1" fill="none" stroke="#004080" stroke-width=".16"/>
<g fill="#00f" stroke="#00f" stroke-width=".17">
<path d="M128 99.6l1.2 1.7h-2.4z" fill-rule="evenodd"/>
<path d="M245.4 69.9l1.7 1.2-1.7 1.2z" fill-rule="evenodd"/>
<path d="M249.3 69.7l.7-.4-.4 .8z" fill-rule="evenodd"/>
<path d="M248.2 69.7l.7-.4-.3 .8z" fill-rule="evenodd"/>
<path d="M245.4 68.1l1.7 1.2-1.7 1.3z" fill-rule="evenodd"/>
<path d="M249.3 67.9l.7-.3-.4 .7z" fill-rule="evenodd"/>
<path d="M248.2 67.9l.7-.3-.3 .7z" fill-rule="evenodd"/>
<path d="M124.5 99.6l1.2 1.7h-2.5z" fill-rule="evenodd"/>
<path d="M62.2 50.3l1.8 1.3-1.8 1.2z" fill-rule="evenodd"/>
<path d="M66.1 50.1l.7-.3-.3 .7z" fill-rule="evenodd"/>
<path d="M65.1 50.1l.7-.3-.4 .7z" fill-rule="evenodd"/>
<path d="M120.9 99.6l1.2 1.7h-2.4z" fill-rule="evenodd"/>
<path d="M117.3 99.6l1.3 1.7h-2.5z" fill-rule="evenodd"/>
</g>
<g fill="none" stroke="#804000" stroke-width=".16">
<path d="M49.2 32.6h.1M49.2 30.8h.1M49.2 31.5l1.2 1.1M49.2 29.7l1.2 1.1M50.3 31.5l-1.1 1.1M50.3 29.7l-1.1 1.1M50.4 32.6h.1M50.4 30.8h.1M111.4 89.5h.1M111.4 91.3h.1M111.5 88.3l1.1 1.2M111.5 90.1l1.1 1.2"/>
<path d="M112.6 88.3l-1.2 1.2M112.6 90.1l-1.2 1.2M112.6 89.5h.1M112.6 91.3h.1"/>
</g>
<g font-size="2.5" fill="#00f">
<text x="30.2" y="23.3">BANK0</text>
<text x="197.4" y="25.1">BANK14</text>
<text x="37.3" y="110.4">BANK13</text>
</g>
<g font-size="2.3">
<text x="228.1" y="192.2">Designed by 715</text>
<text x="242.4" y="202.9">A7 BANK</text>
</g>
<text font-size="1.9" x="229.9" y="202.6">A3</text>
<g font-size="1.6" fill="#000080">
<text x="20.4" y="21">D2-1</text>
<text x="173.4" y="22.8">D2-3</text>
<text x="246.3" y="31.7">J1</text>
<text x="154.7" y="38.8">R30</text>
<text x="154.7" y="40.6">R31</text>
<text x="161.8" y="38.8">4.7K</text>
<text x="161.8" y="40.6">NC</text>
<text x="71.1" y="45.9">R33</text>
<text x="71.1" y="44.1">R32</text>
<text x="78.2" y="45.9">4.7K</text>
<text x="78.2" y="44.1">4.7K</text>
<text x="245.4" y="42.3">CON3</text>
<text x="60.5" y="51.2">V2</text>
<text x="67.6" y="51.2">RED_LED</text>
<text x="71.1" y="49.4">R34</text>
<text x="71.1" y="51.2">R35</text>
<text x="78.2" y="49.4">330R</text>
<text x="78.2" y="51.2">220R</text>
<text x="55.1" y="58.3">R36</text>
<text x="62.2" y="58.3">1K</text>
<text x="58.7" y="63.7">R37</text>
<text x="65.8" y="63.7">4.7K</text>
<text x="119.1" y="70.8">R40 R41 R42</text>
<text x="234.7" y="69">R38</text>
<text x="234.7" y="70.8">R39</text>
<text x="240" y="69">1K</text>
<text x="240" y="70.8">1K</text>
<text x="243.6" y="70.8">V4</text>
<text x="243.6" y="69">V3</text>
<text x="250.7" y="70.8">RED_LED</text>
<text x="250.7" y="69">RED_LED</text>
<text x="99.6" y="77.9">J2</text>
<text x="119.1" y="76.1">4.7K 4.7K 4.7K</text>
<text x="19.6" y="83.2">xc7a100tfgg484</text>
<text x="172.5" y="79.7">xc7a100tfgg484</text>
<text x="115.6" y="99.2">V5</text>
<text x="119.1" y="99.2">V6</text>
<text x="122.7" y="99.2">V7</text>
<text x="126.2" y="99.2">V8</text>
<text x="177.8" y="101">FB1</text>
<text x="202.7" y="99.2">R43</text>
<text x="205.7" y="100.3">Y1</text>
<text x="211.6" y="99.2">4.7K</text>
<text x="24" y="106.3">D2-2</text>
<text x="118.8" y="105.1" transform="rotate(-90 118.8 105.1)">SOD52NC03V1B</text>
<text x="122.4" y="105.1" transform="rotate(-90 122.4 105.1)">SOD52NC03V1B</text>
<text x="125.9" y="105.1" transform="rotate(-90 125.9 105.1)">SOD52NC03V1B</text>
<text x="129.5" y="105.1" transform="rotate(-90 129.5 105.1)">SOD52NC03V1B</text>
<text x="163.6" y="106.3">10uF</text>
<text x="167.1" y="102.8">C49</text>
<text x="174.2" y="102.8">C50</text>
<text x="177.8" y="104.6">BLM18PG121SN1</text>
<text x="192" y="102.8">C51</text>
<text x="216.9" y="106.3">R44</text>
<text x="224" y="106.3">33R FPGA_SYSCLK</text>
<text x="175.7" y="108.1" transform="rotate(-90 175.7 108.1)">0.1u</text>
<text x="193.5" y="108.1" transform="rotate(-90 193.5 108.1)">0.1u</text>
<text x="204.5" y="109.9">XO32-YAGRC-24MHZ</text>
<text x="72" y="125.9">J3</text>
<text x="120.4" y="121.6">D3</text>
<text x="138.7" y="122.3">C52</text>
<text x="144" y="122.3">0.1u</text>
<text x="103.1" y="129.5">0R</text>
<text x="103.1" y="127.7">0R</text>
<text x="71.1" y="136.6">CON3</text>
<text x="103.1" y="134.8">R47</text>
<text x="106.7" y="133">R48</text>
<text x="108.5" y="134.8">R49</text>
<text x="112" y="133">R50</text>
<text x="119.1" y="133">W25Q128FVSIG</text>
<text x="144" y="133">R51 R52</text>
<text x="144" y="136.6">1K</text>
<text x="147.6" y="136.6">1K</text>
<text x="106.7" y="138.3">1K1K1K1K</text>
<text x="23.1" y="152.6">xc7a100tfgg484</text>
</g>
<g font-size="1.6" fill="#004080">
<text x="42" y="29.2">DXN_0</text>
<text x="42.1" y="27.4">DXP_0</text>
<text x="43.1" y="32.7">VN_0</text>
<text x="43.2" y="30.9">VP_0</text>
<text x="173.4" y="30.9">IO_0_14</text>
<text x="173.4" y="32.7">IO_L1P_T0_D00_MOSI_14</text>
<text x="173.4" y="34.5">IO_L1N_T0_D01_DIN_14</text>
<text x="209.2" y="32.7">IO_L13N_T2_MRCC_14</text>
<text x="209.3" y="30.9">IO_L13P_T2_MRCC_14</text>
<text x="209.5" y="34.5">IO_L14P_T2_SRCC_14</text>
<text x="42" y="39.8">TDO_0</text>
<text x="42" y="38.1">TMS_0</text>
<text x="42.2" y="36.3">TCK_0</text>
<text x="42.8" y="41.6">TDI_0</text>
<text x="173.4" y="36.3">IO_L2P_T0_D02_14</text>
<text x="173.4" y="38.1">IO_L2N_T0_D03_14</text>
<text x="173.4" y="39.8">IO_L3P_T0_DQS_PUDC_B_14</text>
<text x="173.4" y="41.6">IO_L3N_T0_DQS_EMCCLK_14</text>
<text x="198.8" y="39.8">IO_L15N_T2_DQS_DOUT_CSO_B_14</text>
<text x="202.7" y="38.1">IO_L15P_T2_DQS_RDWR_B_14</text>
<text x="209.4" y="41.6">IO_L16P_T2_CSI_B_14</text>
<text x="209.5" y="36.3">IO_L14N_T2_SRCC_14</text>
<text x="35.1" y="46.9">PROGRAM_B_0</text>
<text x="40.3" y="45.2">INIT_B_0</text>
<text x="173.4" y="43.4">IO_L4P_T0_D04_14</text>
<text x="173.4" y="45.2">IO_L4N_T0_D05_14</text>
<text x="173.4" y="46.9">IO_L5P_T0_D06_14</text>
<text x="207.3" y="43.4">IO_L16N_T2_A15_D31_14</text>
<text x="207.3" y="46.9">IO_L17N_T2_A13_D29_14</text>
<text x="207.4" y="45.2">IO_L17P_T2_A14_D30_14</text>
<text x="38.8" y="48.7">CFGBVS_0</text>
<text x="40.7" y="50.5">DONE_0</text>
<text x="173.4" y="48.7">IO_L5N_T0_D07_14</text>
<text x="173.4" y="50.5">IO_L6P_T0_FCS_B_14</text>
<text x="173.4" y="52.3">IO_L6N_T0_D08_VREF_14</text>
<text x="207.3" y="50.5">IO_L18N_T2_A11_D27_14</text>
<text x="207.4" y="48.7">IO_L18P_T2_A12_D28_14</text>
<text x="207.4" y="52.3">IO_L19P_T3_A10_D26_14</text>
<text x="37.9" y="59.4">VCCBATT_0</text>
<text x="40" y="55.8">VREFN_0</text>
<text x="40" y="54.1">VREFP_0</text>
<text x="173.4" y="54.1">IO_L7P_T1_D09_14</text>
<text x="173.4" y="55.8">IO_L7N_T1_D10_14</text>
<text x="173.4" y="57.6">IO_L8P_T1_D11_14</text>
<text x="173.4" y="59.4">IO_L8N_T1_D12_14</text>
<text x="202.2" y="54.1">IO_L19N_T3_A09_D25_VREF_14</text>
<text x="207.3" y="57.6">IO_L20N_T3_A07_D23_14</text>
<text x="207.4" y="55.8">IO_L20P_T3_A08_D24_14</text>
<text x="210.6" y="59.4">IO_L21P_T3_DQS_14</text>
<text x="38.6" y="61.2">VCCADC_0</text>
<text x="43.1" y="64.7">M0_0</text>
<text x="173.4" y="61.2">IO_L9P_T1_DQS_14</text>
<text x="173.4" y="63">IO_L9N_T1_DQS_D13_14</text>
<text x="173.4" y="64.7">IO_L10P_T1_D14_14</text>
<text x="202.9" y="61.2">IO_L21N_T3_DQS_A06_D22_14</text>
<text x="207.3" y="64.7">IO_L22N_T3_A04_D20_14</text>
<text x="207.4" y="63">IO_L22P_T3_A05_D21_14</text>
<text x="41.1" y="71.8">CCLK_0</text>
<text x="43.1" y="66.5">M1_0</text>
<text x="43.1" y="68.3">M2_0</text>
<text x="173.4" y="66.5">IO_L10N_T1_D15_14</text>
<text x="173.4" y="68.3">IO_L11P_T1_SRCC_14</text>
<text x="173.4" y="70.1">IO_L11N_T1_SRCC_14</text>
<text x="173.4" y="71.8">IO_L12P_T1_MRCC_14</text>
<text x="207.3" y="68.3">IO_L23N_T3_A02_D18_14</text>
<text x="207.3" y="71.8">IO_L24N_T3_A00_D16_14</text>
<text x="207.4" y="66.5">IO_L23P_T3_A03_D19_14</text>
<text x="207.4" y="70.1">IO_L24P_T3_A01_D17_14</text>
<text x="38.4" y="75.4">GNDADC_0</text>
<text x="173.4" y="73.6">IO_L12N_T1_MRCC_14</text>
<text x="219.6" y="73.6">IO_25_14</text>
<text x="205.4" y="103.8">EN</text>
<text x="205.4" y="107.4">GNDOUT</text>
<text x="209.1" y="103.8">VCC</text>
<text x="24" y="114.5">IO_0_13</text>
<text x="24" y="116.3">IO_L1P_T0_13</text>
<text x="24" y="118.1">IO_L1N_T0_13</text>
<text x="24" y="119.8">IO_L2P_T0_13</text>
<text x="46" y="118.1">IO_L9N_T1_DQS_13</text>
<text x="46.1" y="116.3">IO_L9P_T1_DQS_13</text>
<text x="49.6" y="119.8">IO_L10P_T1_13</text>
<text x="24" y="121.6">IO_L2N_T0_13</text>
<text x="24" y="123.4">IO_L3P_T0_DQS_13</text>
<text x="24" y="125.2">IO_L3N_T0_DQS_13</text>
<text x="44.1" y="125.2">IO_L11N_T1_SRCC_13</text>
<text x="44.2" y="123.4">IO_L11P_T1_SRCC_13</text>
<text x="49.5" y="121.6">IO_L10N_T1_13</text>
<text x="120" y="125.2">DI/IO0</text>
<text x="129.1" y="125.2">VCC</text>
<text x="24" y="127">IO_L4P_T0_13</text>
<text x="24" y="128.7">IO_L4N_T0_13</text>
<text x="24" y="130.5">IO_L5P_T0_13</text>
<text x="43.9" y="128.7">IO_L12N_T1_MRCC_13</text>
<text x="43.9" y="127">IO_L12P_T1_MRCC_13</text>
<text x="43.9" y="130.5">IO_L13P_T2_MRCC_13</text>
<text x="120" y="127">DO/IO1</text>
<text x="120" y="128.7">WP/IO2</text>
<text x="120" y="130.5">HOLD/IO3</text>
<text x="128.9" y="130.5">GND</text>
<text x="129.4" y="128.7">CLK</text>
<text x="130.3" y="127">CS</text>
<text x="24" y="132.3">IO_L5N_T0_13</text>
<text x="24" y="134.1">IO_L6P_T0_13</text>
<text x="24" y="135.8">IO_L6N_T0_VREF_13</text>
<text x="24" y="137.6">IO_L7P_T1_13</text>
<text x="43.9" y="132.3">IO_L13N_T2_MRCC_13</text>
<text x="44.1" y="135.8">IO_L14N_T2_SRCC_13</text>
<text x="44.2" y="134.1">IO_L14P_T2_SRCC_13</text>
<text x="45.2" y="137.6">IO_L15P_T2_DQS_13</text>
<text x="24" y="139.4">IO_L7N_T1_13</text>
<text x="24" y="141.2">IO_L8P_T1_13</text>
<text x="24" y="143">IO_L8N_T1_13</text>
<text x="45.1" y="139.4">IO_L15N_T2_DQS_13</text>
<text x="49.5" y="143">IO_L16N_T2_13</text>
<text x="49.6" y="141.2">IO_L16P_T2_13</text>
<text x="49.5" y="146.5">IO_L17N_T2_13</text>
<text x="49.6" y="144.7">IO_L17P_T2_13</text>
</g>
<g font-size="1.6">
<text x="49.2" y="26.3">N10</text>
<text x="49.2" y="29.8">L10</text>
<text x="49.2" y="28.1">N9</text>
<text x="154.7" y="28">SPI D0~D3</text>
<text x="168.4" y="29.8">P20</text>
<text x="228.8" y="29.8">Y18</text>
<text x="49.2" y="35.2">V12</text>
<text x="49.2" y="31.6">M9</text>
<text x="168.3" y="33.4">R22</text>
<text x="168.4" y="31.6">P22</text>
<text x="168.4" y="35.2">P21</text>
<text x="228.8" y="31.6">Y19</text>
<text x="228.8" y="33.4">V18</text>
<text x="228.8" y="35.2">V19</text>
<text x="243.2" y="33.4">1</text>
<text x="243.2" y="35.2">2</text>
<text x="49.2" y="38.7">U13</text>
<text x="49.2" y="40.5">R13</text>
<text x="49.2" y="37">T13</text>
<text x="81.8" y="40.6">A7_3V3_IO</text>
<text x="142.8" y="39.5">A7_3V3_IO</text>
<text x="168.3" y="37">R21</text>
<text x="168.3" y="38.7">U22</text>
<text x="168.4" y="40.5">V22</text>
<text x="228.8" y="37">AA19 TEST_IO2</text>
<text x="228.8" y="38.7">AB20</text>
<text x="228.8" y="40.5">V17</text>
<text x="243.2" y="37">3</text>
<text x="49.2" y="44.1">U12</text>
<text x="49.2" y="45.8">N12</text>
<text x="49.2" y="47.6">U8</text>
<text x="168.3" y="44.1">U21</text>
<text x="168.3" y="47.6">R19</text>
<text x="168.4" y="45.8">P19</text>
<text x="168.5" y="42.3">T21</text>
<text x="228.8" y="42.3">W17</text>
<text x="228.8" y="44.1">AA18</text>
<text x="228.8" y="45.8">AB18</text>
<text x="228.8" y="47.6">U17</text>
<text x="49.2" y="49.4">G11</text>
<text x="49.2" y="53">M10</text>
<text x="167.8" y="53">W21</text>
<text x="168.5" y="49.4">T19</text>
<text x="168.5" y="51.2">T20</text>
<text x="228.8" y="49.4">U18</text>
<text x="228.8" y="51.2">P14</text>
<text x="228.8" y="53">R14</text>
<text x="49.2" y="58.3">E12</text>
<text x="49.2" y="54.7">L9</text>
<text x="167.3" y="56.5">AA20</text>
<text x="167.3" y="58.3">AA21</text>
<text x="167.8" y="54.7">W22</text>
<text x="228.8" y="54.7">R18</text>
<text x="228.8" y="56.5">T18</text>
<text x="228.8" y="58.3">N17</text>
<text x="49.2" y="60.1">K10</text>
<text x="49.2" y="65.4">U10</text>
<text x="49.2" y="63.6">U11</text>
<text x="71.1" y="60.8">A7_1V8_AUX</text>
<text x="71.1" y="64.4">A7_3V3_IO</text>
<text x="120.9" y="63.7">A7_3V3_IO</text>
<text x="167.3" y="63.6">AB21</text>
<text x="167.3" y="65.4">AB22</text>
<text x="168.4" y="60.1">Y21</text>
<text x="168.4" y="61.8">Y22</text>
<text x="228.8" y="60.1">P17</text>
<text x="228.8" y="61.8">P15</text>
<text x="228.8" y="63.6">R16</text>
<text x="228.8" y="65.4">N13</text>
<text x="49.2" y="70.7">L12</text>
<text x="49.2" y="67.2">U9</text>
<text x="167.8" y="70.7">W19</text>
<text x="168.3" y="67.2">U20</text>
<text x="168.4" y="69">V20</text>
<text x="228.8" y="67.2">N14</text>
<text x="228.8" y="69">P16</text>
<text x="228.8" y="70.7">R17</text>
<text x="49.2" y="74.3">K9</text>
<text x="109.2" y="77.6">A7_3V3_IO</text>
<text x="167.8" y="72.5">W20</text>
<text x="228.8" y="72.5">N15</text>
<text x="97.4" y="79.6">1</text>
<text x="97.4" y="81.4">3</text>
<text x="97.4" y="83.2">5</text>
<text x="107.9" y="79.6">2</text>
<text x="107.9" y="81.4">4</text>
<text x="107.9" y="83.2">6</text>
<text x="96.6" y="88.5">11</text>
<text x="97.4" y="85">7</text>
<text x="97.4" y="86.7">9</text>
<text x="107.9" y="85">8</text>
<text x="107.9" y="86.7">10</text>
<text x="107.9" y="88.5">12</text>
<text x="96.6" y="90.3">13</text>
<text x="107.9" y="90.3">14</text>
<text x="108.5" y="100.8">SOD523</text>
<text x="117" y="96.6" transform="rotate(-90 117 96.6)">2</text>
<text x="120.5" y="96.6" transform="rotate(-90 120.5 96.6)">1</text>
<text x="124.1" y="96.6" transform="rotate(-90 124.1 96.6)">1</text>
<text x="127.6" y="96.6" transform="rotate(-90 127.6 96.6)">2</text>
<text x="170.7" y="99.2">A7_3V3_IO</text>
<text x="188.5" y="99.2">OSC_3V3</text>
<text x="215.1" y="97.4">OSC_3V3</text>
<text x="32" y="104.3">BANK13</text>
<text x="38.8" y="104.3">not included in 35T</text>
<text x="117" y="105.2" transform="rotate(-90 117 105.2)">1</text>
<text x="120.5" y="105.2" transform="rotate(-90 120.5 105.2)">2</text>
<text x="124.1" y="105.2" transform="rotate(-90 124.1 105.2)">2</text>
<text x="127.6" y="105.2" transform="rotate(-90 127.6 105.2)">1</text>
<text x="202.4" y="102.7">1</text>
<text x="202.4" y="106.3">2</text>
<text x="214.6" y="106.3">3</text>
<text x="214.6" y="102.7">4</text>
<text x="19" y="113.4">Y17</text>
<text x="18" y="117">AA16</text>
<text x="18" y="118.7">AB16</text>
<text x="19" y="115.2">Y16</text>
<text x="63.5" y="115.2">AA10</text>
<text x="63.5" y="117">AA11</text>
<text x="63.5" y="118.7">V10</text>
<text x="136.4" y="118.4">A7_3V3_IO</text>
<text x="18" y="120.5">AB17</text>
<text x="18" y="122.3">AA13</text>
<text x="18" y="124.1">AB13</text>
<text x="18" y="125.9">AA15</text>
<text x="63.5" y="120.5">W10</text>
<text x="63.5" y="122.3">Y11</text>
<text x="63.5" y="124.1">Y12</text>
<text x="63.5" y="125.9">W11</text>
<text x="117" y="125.9">2</text>
<text x="117" y="124.1">5</text>
<text x="134.6" y="125.9">1</text>
<text x="134.6" y="124.1">8</text>
<text x="18" y="127.6">AB15</text>
<text x="18" y="131.2">AA14</text>
<text x="19" y="129.4">Y13</text>
<text x="63.5" y="127.6">W12</text>
<text x="63.5" y="129.4">V13</text>
<text x="63.5" y="131.2">V14</text>
<text x="69" y="127.6">1</text>
<text x="69" y="129.4">2</text>
<text x="69" y="131.2">3</text>
<text x="117" y="127.6">3</text>
<text x="117" y="129.4">7</text>
<text x="134.6" y="129.4">4</text>
<text x="134.6" y="127.6">6</text>
<text x="18" y="136.5">AB11</text>
<text x="18.5" y="133">W14</text>
<text x="19" y="134.7">Y14</text>
<text x="63.5" y="133">U15</text>
<text x="63.5" y="134.7">V15</text>
<text x="63.5" y="136.5">T14</text>
<text x="18" y="138.3">AB12</text>
<text x="18" y="141.9">AB10</text>
<text x="18.9" y="140.1">AA9</text>
<text x="63.5" y="138.3">T15</text>
<text x="63.5" y="140.1">W15</text>
<text x="63.5" y="141.9">W16</text>
<text x="63.5" y="143.6">T16</text>
<text x="106.1" y="143.7">A7_3V3_IO</text>
<text x="141.7" y="141.9">A7_3V3_IO</text>
<text x="63.5" y="145.4">U16</text>
<text x="226.4" y="202.2">Size:</text>
<text x="226.4" y="198.6">Document:</text>
<text x="233.5" y="202.2">Title:</text>
<text x="279.7" y="202.2">Rev:</text>
<text x="226.4" y="205.7">Date:</text>
<text x="233.6" y="205.7">Monday, September 23, 2024</text>
<text x="261.9" y="205.7">Sheet</text>
<text x="270.8" y="205.7">4</text>
<text x="276.1" y="205.7">of</text>
<text x="281.5" y="205.7">13</text>
</g>
<g font-size="1.6" fill="#f00">
<text x="233.3" y="29.7">FPGA_SYSCLK</text>
<text x="55.5" y="35">FPGA_TCK</text>
<text x="153.2" y="31.5">FPGA_CFG_D0</text>
<text x="153.2" y="33.2">FPGA_CFG_D1</text>
<text x="153.2" y="35">FPGA_CFG_D2</text>
<text x="233.3" y="33.2">TEST_IO0</text>
<text x="233.3" y="35">TEST_IO1</text>
<text x="55.5" y="36.8">FPGA_TMS</text>
<text x="55.5" y="38.6">FPGA_TDO</text>
<text x="55.5" y="40.3">FPGA_TDI</text>
<text x="153.2" y="36.8">FPGA_CFG_D3</text>
<text x="55.5" y="43.9">INIT_B</text>
<text x="55.5" y="45.7">PROG_B</text>
<text x="53.7" y="49.2">FPGA_DONE</text>
<text x="155" y="49.2">FPGA_CFG_CS</text>
<text x="55.5" y="70.6">FPGA_CFG_CLK</text>
<text x="140.6" y="71.7">&lt;10&gt;</text>
<text x="145.6" y="71.7">AD7760_MCLK_FPGA</text>
<text x="142.4" y="73.4">&lt;10&gt;</text>
<text x="147.4" y="73.4">AD7760_MCLK_SYNC</text>
<text x="114.1" y="83">FPGA_TCK</text>
<text x="114.1" y="81.2">FPGA_TMS</text>
<text x="114.1" y="84.8">FPGA_TDO</text>
<text x="114.1" y="86.6">FPGA_TDI</text>
<text x="85.7" y="123.9">FPGA_CFG_D0</text>
<text x="85.7" y="125.7">FPGA_CFG_D1</text>
<text x="139" y="125.7">FPGA_CFG_CS</text>
<text x="85.7" y="127.5">FPGA_CFG_D2 R45</text>
<text x="85.7" y="129.2">FPGA_CFG_D3 R46</text>
<text x="139" y="127.5">FPGA_CFG_CLK</text>
</g>
<g font-size="1.3">
<text x="30.8" y="1.3">5</text>
<text x="88.8" y="1.3">4</text>
<text x="146.9" y="1.3">3</text>
<text x="205" y="1.3">2</text>
<text x="263.1" y="1.3">1</text>
<text x=".5" y="28.4">D</text>
<text x="292.6" y="28.4">D</text>
<text x=".5" y="79.5">C</text>
<text x="292.6" y="79.5">C</text>
<text x=".5" y="130.6">B</text>
<text x="292.6" y="130.6">B</text>
<text x=".5" y="181.7">A</text>
<text x="292.6" y="181.7">A</text>
<text x="30.8" y="207.4">5</text>
<text x="88.8" y="207.4">4</text>
<text x="146.9" y="207.4">3</text>
<text x="205" y="207.4">2</text>
<text x="263.1" y="207.4">1</text>
</g>
</svg>
